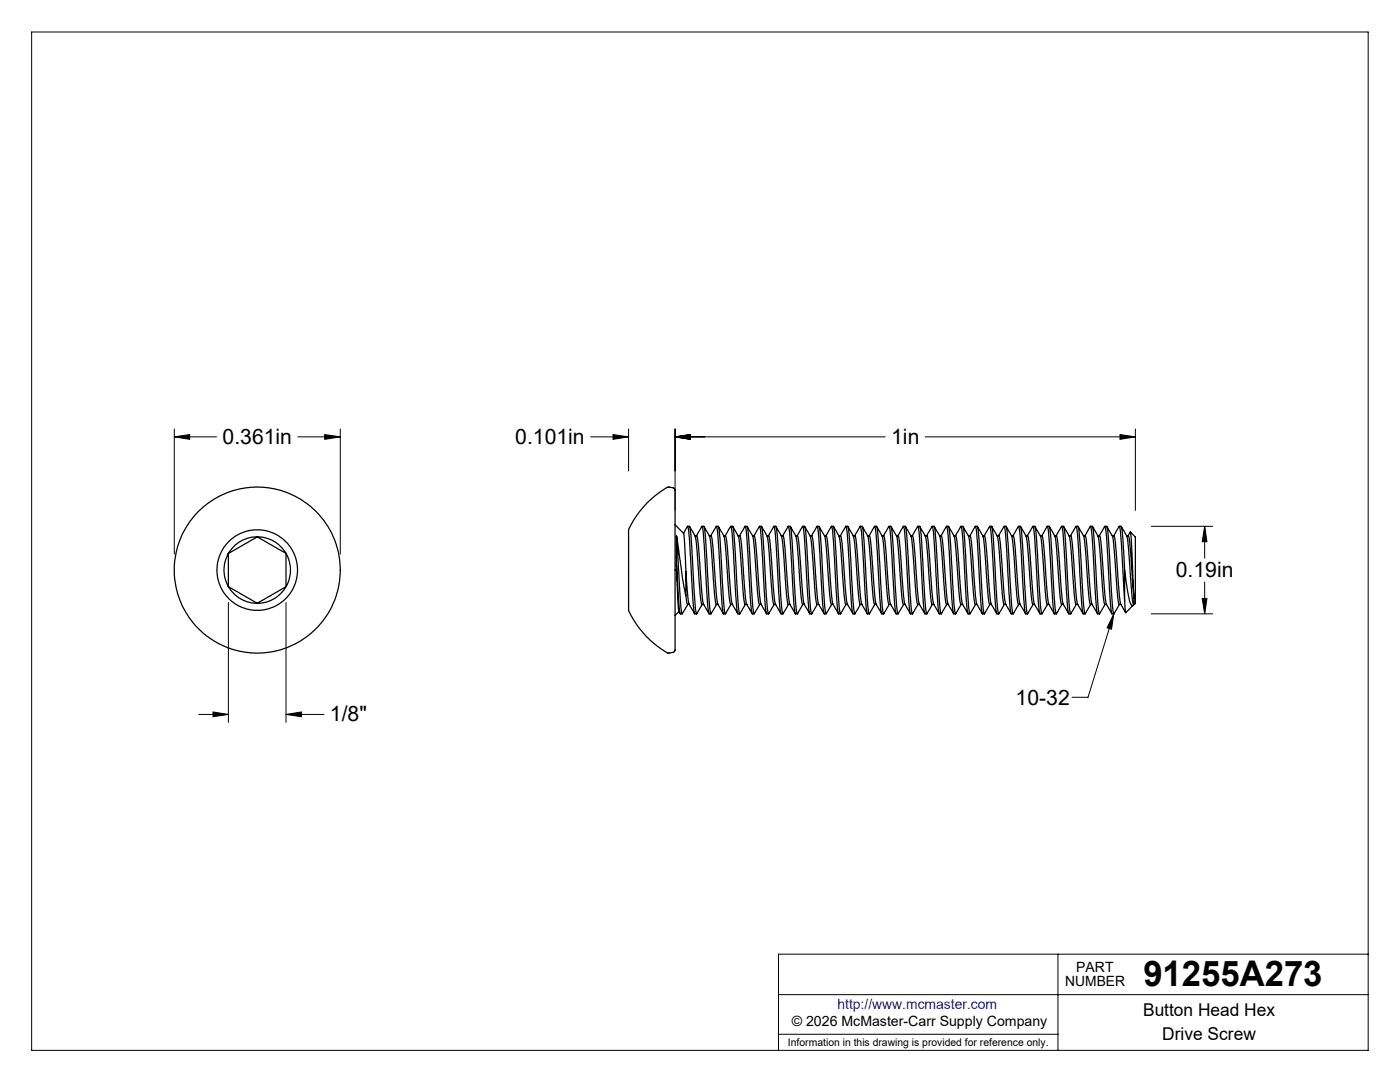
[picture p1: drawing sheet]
<svg xmlns="http://www.w3.org/2000/svg" width="279mm" height="216mm" viewBox="0 0 279 216" stroke-linecap="round" stroke-linejoin="round" font-family="sans-serif">
<g fill="none" stroke="#000" stroke-width=".2">
<path d="M6.3 6.4h266.7v203.2h-266.7zM34.8 87.2l3.1-.5v1zM34.8 85.6v25M34.8 87.2h8.4M59.4 87.2h8.5M64.8 86.7l3.1 .5-3.1 .5zM67.9 85.6v25M117.9 87.2h7.5M122.3 86.7l3.1 .5-3.1 .5zM125.4 85.6v8.4M134.7 87.2l3.1-.5v1zM134.7 87.2h42"/>
<path d="M134.7 85.6v16.2M184.6 87.2h42M223.5 86.7l3.1 .5-3.1 .5zM226.6 85.6v16.2M229.8 105h12.2M239.9 119.4h1l-.5 3.1zM240.4 105l.5 3.1h-1zM240.4 105v6.4M240.4 116.1v6.4M45.6 120.2v23.9M57.1 120.2v23.9M222.3 122.5l-.5 3.1-.9-.3z"/>
<path d="M222.3 122.5l-5.2 16.6h-3.1M229.8 122.5h12.2M39.7 142.6h5.9M42.5 142.1l3.1 .5-3.1 .4zM57.1 142.6l3-.5v.9zM57.1 142.6h7.6M155.4 198.5h117.6M211.1 190.4v19.2M273 190.4h-117.6v19.2M155.4 206.4h55.7"/>
</g>
<g fill="none" stroke="#000" stroke-width=".25">
<path d="M45.6 117.1l.1 .1a6.6 6.6 0 0 0 5.6 3.2M45.6 117.1l5.7 3.3M45.6 110.4a6.7 6.7 0 0 0 0 6.7M45.6 110.4v6.7M51.3 107.1l-5.7 3.3M51.3 107.1h-.1a6.7 6.7 0 0 0-5.6 3.3M51.3 107.1h.2a6.7 6.7 0 0 1 5.6 3.3M51.3 107.1l5.8 3.3M57.1 117.1a6.6 6.6 0 0 1-5.8 3.3M57.1 117.1l-5.8 3.3M57.1 110.4a6.7 6.7 0 0 1 0 6.7M57.1 110.4v6.7"/>
<path d="M129.1 100.4a13.4 13.4 0 0 1 4.4-3.2l.9 .2 .3 .4v32l-.3 .3-1 .2a17.4 17.4 0 0 1-8-8.6v-15.4a2.53 2.53 0 0 1 .8-2l1.4-2.2zM134.7 104.7l1.7 1.7M135 107l.8 13.4 .3 2.1 1.2-1.9M135 112.8l.4 8.5 .1 .7 .2 .4M135 107l1.2 8.6 .7 3.3M135 107v5.8M135 112.8l.6 8.8 .1 .8 .4 .1M136.4 106.4l.8-1.4 .4 2.3 .8 13.5 .2 1.6 .4 .1M136.4 106.4l.5 7.7M136.9 114.1v4.8M136.9 114.1l.4 5 .2 1.5M136.9 118.9l.3 1.7"/>
<path d="M137.2 105l.5 .1 .2 1.4 .6 11.8 .3 3.2 .2 1 1.1-1.9M137.6 105.1l.1 .1a6.4 6.4 0 0 1 1.4 4.4l.6 8.8 .4 2.2M138.7 106.9a.57 .57 0 0 1 .5 .8l1 12.2 .2 .7 1.1 1.8M139 106.9l1.1-1.9 .4 3.7 .8 12.3 .2 1.4 .4 .1M140.1 105h.4v.2l.3 1.5 .7 13.5 .4 2.3 1.1-1.9M140.5 105.1l.2 .3a6.2 6.2 0 0 1 1.3 4.2l.6 9 .4 2M141.6 106.9a.47 .47 0 0 1 .5 .2 .47 .47 0 0 1 0 .5l1 11.9 .2 1.1 1.1 1.8M141.9 106.9l1.1-1.9 .3 2.1 .8 14.1 .3 1.2 .4 .1M143 105l.4 .1 .1 .8 .9 14.5 .3 2.1 1.2-1.9M143.4 105.1l.3 .6a6.7 6.7 0 0 1 1.2 4.2l.8 10.4a.32 .32 0 0 0 .5 .3M144.4 106.9a.57 .57 0 0 1 .6 .8l.9 12 .2 .8 1.1 1.9M144.7 106.9l1.2-1.9 .3 2.3 .8 14.2 .2 1h.4"/>
<path d="M145.8 105h.4l.2 1 .9 14.2 .3 2.3 1.1-1.9M146.2 105.1l.3 .3a5.8 5.8 0 0 1 1.2 4l.9 10.8a.36 .36 0 0 0 .4 .4M147.3 106.9a.57 .57 0 0 1 .5 .8l.9 10.9 .3 2M147.6 106.9l1.1-1.9 .3 2.1 .8 13.5 .2 1.7 .1 .2h.4M148.7 105l.4 .1 .2 1.2 .9 14.1 .3 2.1 1.1-1.9M149.1 105.1l.3 .6a6 6 0 0 1 1.2 3.9l.8 10.7a.31 .31 0 0 0 .5 .3M150.2 106.9h.3M150.5 106.9l1.1-1.9 .4 2.8 .8 13.4 .2 1.2 .4 .1M150.5 106.9l.3 1.3 .8 10.7 .3 1.7M151.6 105l.4 .1 .2 1.4 .7 12.4 .5 3.6 1.1-1.9M152 105.1l.1 .1a6.4 6.4 0 0 1 1.4 4.4l.6 8.8 .3 2.2M153 106.9h.4"/>
<path d="M153.4 106.9l1.1-1.9 .4 3.7 .7 12.3 .2 1.4 .4 .1M153.4 106.9l.3 1.5 .9 11.5 .2 .7 1.1 1.8M154.4 105h.4l.1 .2 .2 1.5 .8 13.5 .3 2.3 1.1-1.9M154.9 105.1l.2 .3a6.2 6.2 0 0 1 1.2 4.2l.7 9 .3 2M155.9 106.9a.47 .47 0 0 1 .5 .2 .47 .47 0 0 1 .1 .5l.9 11.9 .2 1.1 1.1 1.8M156.2 106.9l1.1-1.9 .4 2.1 .8 14.1 .2 1.2 .4 .1M157.3 105l.4 .1 .2 .8 .9 14.5 .3 2.1 1.1-1.9M157.7 105.1l.4 .6a6.7 6.7 0 0 1 1.1 4.2l.9 10.4a.32 .32 0 0 0 .4 .3M158.8 106.9a.57 .57 0 0 1 .5 .8l1 12 .2 .8 1.1 1.9M159.1 106.9l1.1-1.9 .3 2.3 .9 14.2 .2 1h.4M160.2 105h.4l.2 1 .8 14.2 .4 2.3 1.1-1.9M160.6 105.1l.2 .3a5.8 5.8 0 0 1 1.2 4l.9 10.8a.36 .36 0 0 0 .5 .4"/>
<path d="M161.6 106.9a.57 .57 0 0 1 .6 .8l1 12.4 .2 .5 1.1 1.8M162 106.9l1.1-1.9 .3 2.1 .8 13.5 .2 1.7 .1 .2h.4M163.1 105l.4 .1 .2 1.2 .8 14.1 .4 2.1 1.1-1.9M163.5 105.1l.3 .6a6 6 0 0 1 1.1 3.9l.9 10.7a.31 .31 0 0 0 .5 .3M164.5 106.9h.4M164.9 106.9l1-1.9 .4 2.8 .8 13.4 .2 1.2 .4 .1M164.9 106.9l.3 1.3 .7 10.7 .4 1.7M165.9 105l.5 .1 .2 1.4 .7 12.4 .4 3.6 1.1-1.9M166.3 105.1l.1 .1a6.4 6.4 0 0 1 1.4 4.4l.9 10.6a.34 .34 0 0 0 .1 .4 .34 .34 0 0 0 .4 0M167.4 106.9a.57 .57 0 0 1 .6 .8l.7 10.2 .4 2.7M167.7 106.9l1.1-1.9 .5 3.7 .7 12.3 .2 1.4 .4 .1M168.8 105h.4l.1 .2 .2 1.5 .8 13.5 .3 2.3 1.1-1.9"/>
<path d="M169.2 105.1l.2 .3a6.2 6.2 0 0 1 1.3 4.2l.6 9 .4 2M170.3 106.9h.3M170.6 106.9l1.1-1.9 .3 2.1 .9 14.1 .2 1.2 .4 .1M170.6 106.9l.4 1.8 .9 11.5 1.2 2.2M171.7 105l.4 .1 .2 .8 .8 14.5 .4 2.1 1.1-1.9M172.1 105.1l.3 .6a6.7 6.7 0 0 1 1.2 4.2l.6 9 .4 1.7M173.1 106.9h.4M173.5 106.9l1.1-1.9 .3 2.3 .9 14.2 .2 1h.4M173.5 106.9l.4 2.7 .8 10.1 .1 .8 1.2 1.9M174.6 105h.3l.3 1 .8 14.2 .3 2.3 1.1-1.9M174.9 105.1l.3 .3a5.8 5.8 0 0 1 1.2 4l.9 10.8a.36 .36 0 0 0 .5 .4M176 106.9a.57 .57 0 0 1 .6 .8l1 12.4 .1 .5 1.1 1.8"/>
<path d="M176.3 106.9l1.1-1.9 .4 2.1 .7 13.5 .3 1.7 .1 .2h.3M177.4 105l.4 .1 .2 1.2 .9 14.1 .3 2.1 1.1-1.9M177.8 105.1l.4 .6a6 6 0 0 1 1.1 3.9l.9 10.7a.31 .31 0 0 0 .4 .3M178.9 106.9h.3M179.2 106.9l1.1-1.9 .4 2.8 .8 13.4 .2 1.2 .4 .1M179.2 106.9l.3 1.3 .8 10.7 .3 1.7M180.3 105l.4 .1 .2 1.4 .7 12.4 .5 3.6 1.1-1.9M180.7 105.1l.1 .1a6 6 0 0 1 1.3 4.2l.9 10.8a.34 .34 0 0 0 .1 .4 .34 .34 0 0 0 .4 0M181.8 106.9a.57 .57 0 0 1 .5 .8l1 12.2 .2 .7 1.1 1.8M182.1 106.9l1.1-1.9 .4 3.7 .7 12.3 .2 1.4 .5 .1M183.2 105h.4v.2l.2 1.5 .8 13.5 .4 2.3 1.1-1.9M183.6 105.1l.2 .3a6.2 6.2 0 0 1 1.2 4.2l.7 9 .4 2"/>
<path d="M184.6 106.9a.47 .47 0 0 1 .5 .2 .47 .47 0 0 1 .1 .5l.8 10.5 .3 2.5M184.9 106.9l1.2-1.9 .3 2.1 .8 14.1 .2 1.2 .4 .1M186.1 105l.3 .1 .2 .8 .9 14.5 .3 2.1 1.1-1.9M186.4 105.1l.4 .6a6.3 6.3 0 0 1 1.1 3.9l.9 10.7a.31 .31 0 0 0 .4 .3M187.5 106.9h.3M187.8 106.9l1.1-1.9 .4 2.3 .8 14.2 .2 1h.4M187.8 106.9l.2 .5 .2 1.5 .7 9.5 .3 2.2M188.9 105h.4l.2 1 .9 14.2 .3 2.3 1.1-1.9M189.3 105.1l.2 .3a5.8 5.8 0 0 1 1.2 4l.8 9.7 .3 1.5M190.4 106.9h.3M190.7 106.9l1.1-1.9 .3 2.1 .8 13.5 .2 1.7 .1 .2h.4M190.7 106.9l.4 2.2 .8 11 .2 .5 1.1 1.8"/>
<path d="M191.8 105l.4 .1 .2 1.2 .9 14.1 .3 2.1 1.1-1.9M192.2 105.1l.3 .6a6 6 0 0 1 1.1 3.9l.7 9.7 .4 1.3M193.3 106.9h.3M193.6 106.9l1.1-1.9 .4 2.8 .7 13.4 .2 1.2 .5 .1M193.6 106.9l.3 1.3 .8 10.7 .3 1.7M194.7 105l.4 .1 .2 1.4 .7 12.4 .4 3.6 1.2-1.9M195.1 105.1l.1 .1a6 6 0 0 1 1.3 4.2l.9 10.8a.34 .34 0 0 0 .1 .4 .34 .34 0 0 0 .4 0M196.1 106.9a.57 .57 0 0 1 .6 .8l1 12.2 .1 .7 1.1 1.8M196.4 106.9l1.2-1.9 .4 3.7 .7 12.3 .2 1.4 .4 .1M197.5 105h.4l.1 .2 .2 1.5 .8 13.5 .3 2.3 1.1-1.9M197.9 105.1l.3 .3a5.8 5.8 0 0 1 1.2 4l.6 9.2 .4 2M199 106.9a.47 .47 0 0 1 .5 .2 .47 .47 0 0 1 0 .5l.8 10.5 .4 2.5"/>
<path d="M199.3 106.9l1.1-1.9 .3 2.1 .9 14.1 .2 1.2 .4 .1M200.4 105l.4 .1 .2 .8 .9 14.5 .3 2.1 1.1-1.9M200.8 105.1l.4 .6a6.3 6.3 0 0 1 1 3.9l.9 10.7a.31 .31 0 0 0 .5 .3M201.9 106.9h.3M202.2 106.9l1.1-1.9 .3 2.3 .9 14.2 .2 1h.4M202.2 106.9l.2 .5 .2 1.5 .6 9.5 .4 2.2M203.3 105h.4l.2 1 .8 14.2 .3 2.3 1.2-1.9M203.7 105.1l.2 .3a5.8 5.8 0 0 1 1.2 4l.9 10.8a.36 .36 0 0 0 .5 .4M204.7 106.9a.57 .57 0 0 1 .6 .8l.8 10.9 .3 2M205 106.9l1.2-1.9 .3 2.1 .8 13.5 .2 1.7 .1 .2h.3M206.1 105l.5 .1 .2 1.2 .8 14.1 .3 2.1 1.2-1.9M206.6 105.1l.3 .6a6 6 0 0 1 1.1 3.9l.9 10.7a.31 .31 0 0 0 .4 .3"/>
<path d="M207.6 106.9h.3M207.9 106.9l1.1-1.9 .2 .9 .2 2.5 .8 12.8 .2 1.2 .4 .1M207.9 106.9l.3 1.3 .8 10.7 .3 1.7M209 105l.4 .1 .3 1.4 .7 12.9 .4 3.1 1.1-1.9M209.4 105.1l.1 .1a6 6 0 0 1 1.4 4.2l.6 9 .4 2.2M210.5 106.9h.3M210.8 106.9l1.1-1.9 .3 2.3 .9 14.2 .2 1h.4M210.8 106.9l.3 1.5 .9 11.5 .2 .7 1.1 1.8M211.9 105h.4v.2l.2 1.5 .8 13.5 .4 2.3 1.1-1.9M212.3 105.1l.2 .3a5.8 5.8 0 0 1 1.2 4l.7 9.2 .4 2M213.4 106.9a.47 .47 0 0 1 .4 .2 .47 .47 0 0 1 .1 .5l.9 11.9 .3 1.1 1 1.8M213.6 106.9l1.2-1.9 .3 2.1 .8 14.1 .2 1.2 .4 .1"/>
<path d="M214.8 105l.4 .1 .1 .8 .9 14.5 .3 2.1 1.2-1.9M215.2 105.1l.3 .6a6.3 6.3 0 0 1 1.1 3.9l.9 10.7a.31 .31 0 0 0 .4 .3M216.2 106.9h.3M216.5 106.9l1.1-1.9 .4 2.3 .8 14.2 .2 1h.4M216.5 106.9l.2 .5 .2 1.5 .7 9.5 .3 2.2M217.6 105h.4l.2 1 .9 14.2 .3 2.3 1.1-1.9M218 105.1l.3 .3a5.8 5.8 0 0 1 1.2 4l.8 10.8a.36 .36 0 0 0 .5 .4M219.1 106.9a.57 .57 0 0 1 .5 .8l.9 10.9 .3 2M219.4 106.9l1.1-1.9 .3 2.1 .8 13.5 .3 1.8 .4 .1M220.5 105l.4 .1 .2 1.2 .9 14.1 .3 2.1 1.1-1.9M220.9 105.1l.3 .6a6 6 0 0 1 1.2 3.9l.7 9.7 .3 1.3M222 106.9h.3"/>
<path d="M222.3 106.9l1.1-1.9 .2 .9 .2 2.5 .6 11.5M222.3 106.9l.3 1.3 .8 10.7 .3 1.7M223.4 105l.4 .1 .1 .8 .5 7.8M223.8 105.1l.1 .1a6 6 0 0 1 1.3 4.2l.7 9.2a3.3 3.3 0 0 0 .4 2M224.4 119.9l.3 2.3M224.4 113.7l.7 4.5 .5 2.1a.43 .43 0 0 0 .5 .5l.2-.2M224.4 113.7v6.2M224.8 106.9h.4M225.1 106.9l.5-.7 .2 2 .5 11.1M225.2 106.9l.3 1.5 .8 10.9M225.6 106.2l1 1v13.1l-.3 .3M226.3 119.3v1.3"/>
<path d="M135.5 122l-.8 .8M137.2 120.6h.3M137.5 120.6l1.1 1.8M140.1 120.6h.3M143 120.6h.3M149 120.6l1.1 1.8M151.9 120.6l1.1 1.8M154.4 120.6h.4M157.3 120.6h.4M166.3 120.6l1 1.8M169.1 120.6l1.1 1.8M171.7 120.6h.3"/>
<path d="M174.6 120.6h.3M180.6 120.6l1.1 1.8M186.1 120.6h.3M186.3 120.6l1.1 1.8M189.2 120.6l1.1 1.8M191.8 120.6h.3M194.7 120.6h.3M195 120.6l1 1.8M200.4 120.6h.3M200.7 120.6l1.1 1.8M203.6 120.6l1.1 1.8M206.4 120.6l1.1 1.8"/>
<path d="M209.3 120.6l1.1 1.8M211.9 120.6h.3M214.8 120.6h.3M217.9 120.6l1.1 1.8M220.8 120.6l1.1 1.8M223.4 120.6h.3M223.7 120.6l.9 1.6M226.1 120.8l-1.4 1.4M226.3 120.6h.1"/>
<circle cx="51.3" cy="113.8" r="8"/>
<circle cx="51.4" cy="113.8" r="16.6"/>
</g>
<path d="M34.8 87.2l3.1-.5v1zM64.8 86.7l3.1 .5-3.1 .5zM42.5 142.1l3.1 .5-3.1 .4zM57.1 142.6l3-.5v.9zM122.3 86.7l3.1 .5-3.1 .5zM134.7 87.2l3.1-.5v1zM134.7 87.2l3.1-.5v1zM223.5 86.7l3.1 .5-3.1 .5zM239.9 119.4h1l-.5 3.1zM240.4 105l.5 3.1h-1zM222.3 122.5l-.5 3.1-.9-.3z" fill="#000"/>
<text font-size="7.1" x="228.2" y="196.8">91255A273</text>
<g font-size="4.2">
<text x="44.4" y="88.6">0.361in</text>
<text x="102.8" y="88.6">0.101in</text>
<text x="177.9" y="88.6">1in</text>
<text x="234.7" y="115.2">0.19in</text>
<text x="65.8" y="143.9">1/8&quot;</text>
<text x="202.7" y="140.7">10-32</text>
</g>
<g font-size="3.5">
<text x="228.1" y="202.8">Button Head Hex</text>
<text x="231.9" y="207.5">Drive Screw</text>
</g>
<g font-size="2.8">
<text x="212.6" y="196.8">NUMBER</text>
<text x="214.8" y="194">PART</text>
<text x="158" y="204.8">© 2026 McMaster-Carr Supply Company</text>
</g>
<text font-size="2.8" fill="#00f" x="167.1" y="201.4">http://www.mcmaster.com</text>
<text font-size="2.1" x="157.3" y="208.6">Information in this drawing is provided for reference only.</text>
</svg>
